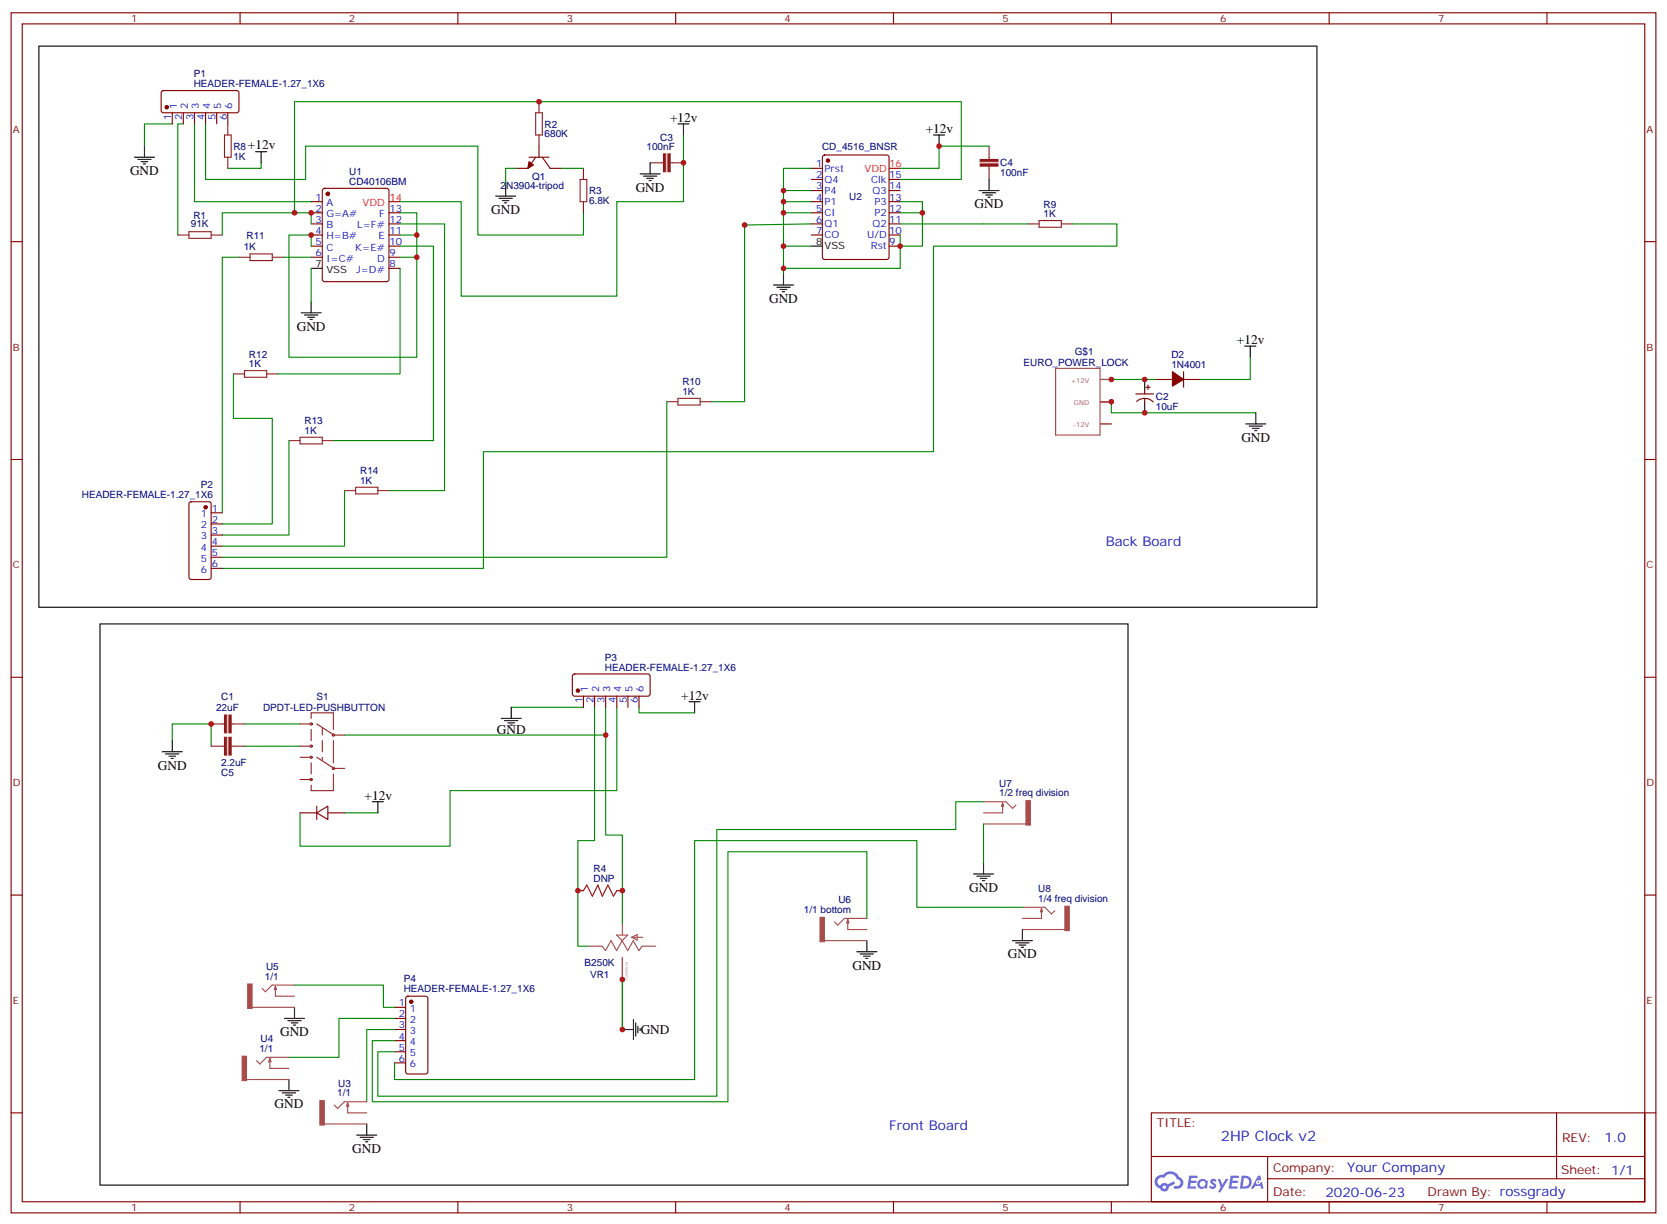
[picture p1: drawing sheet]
<svg xmlns="http://www.w3.org/2000/svg" width="529mm" height="389mm" viewBox="0 0 529 389" stroke-linecap="round" stroke-linejoin="round" font-family="sans-serif">
<g fill="none" stroke="#870000" stroke-width=".35">
<path d="M3.5 4.1h522.1v381h-522.1zM7.1 7.6h515v373.9h-515zM76.2 4.1v3.5M145.3 4.1v3.5M214.5 4.1v3.5M283.6 4.1v3.5M352.8 4.1v3.5M421.9 4.1v3.5M491.1 4.1v3.5M3.5 76.7h3.6M522.1 76.7h3.5M3.5 145.9h3.6"/>
<path d="M522.1 145.9h3.5M3.5 215h3.6M522.1 215h3.5M3.5 284.2h3.6M522.1 284.2h3.5M3.5 353.3h3.6M365.5 353.3h156.6v28.2h-156.6zM494.1 353.3v20.9M522.1 353.3h3.5M365.5 367.2h156.5M402.4 374.2h119.6M402.4 367.2v14.1"/>
<path d="M76.2 381.5v3.6M145.3 381.5v3.6M214.5 381.5v3.6M283.6 381.5v3.6M352.8 381.5v3.6M421.9 381.5v3.6M491.1 381.5v3.6"/>
</g>
<g fill="#5487ff">
<path d="M384.5 374.5a1.22 1.22 0 0 1 1.7 .2l-.4 .6a.47 .47 0 0 0-.3-.4 .47 .47 0 0 0-.6 .2l.2 .2a1.14 1.14 0 0 1 .8 1.8 1.14 1.14 0 0 1-1.9 0l-.2-.2 .4-.6 .8 .5a.29 .29 0 0 0 .3-.3 .29 .29 0 0 0-.3-.3 1.04 1.04 0 0 1-.5-1.7z"/>
<path d="M377.5 373.2h2.3l.4 .2-.2 .5-1.8 .1-.1 .8h1.5l.3 .4-.4 .4h-1.5l-.2 1.1h1.7l.2 .3-.2 .3-2.6 .1z"/>
<path d="M390.6 373.2l2.7 .2-.1 .5-1.9 .1-.1 .8h1.5l.4 .4-.4 .4h-1.6l-.2 1.1h1.8l.2 .3-.2 .3-2.7 .1z"/>
<path d="M399.4 373.2h.7l.3 1.3-.6 .3a.69 .69 0 0 0-1 .3 .69 .69 0 0 0 .4 .9 .69 .69 0 0 0 .9-.6l.5-.2 .5 2.2h-.7l-.3-.9h-1.7l-.5 .9h-.9z"/>
<path d="M386.6 374.3h.8l.6 1.8 1.1-1.8h.8l-2.5 4.2h-.8l.9-1.5z"/>
<path d="M394.2 373.2l-.6 4.2h1.3a2.11 2.11 0 0 0 2.5-2.1 2.11 2.11 0 0 0-2.6-2.1zM394.9 374a1.43 1.43 0 0 1 1.6 1.6 1.43 1.43 0 0 1-2 1.1z"/>
<path d="M380.5 374.9a1.54 1.54 0 0 0-.1 2.1 1.54 1.54 0 0 0 2.1 .1l.7 .3 .2-2.3-.5-.3a1.49 1.49 0 0 0-2.4 .1zM380.7 375.9a.95 .95 0 0 1 1.9 0 .95 .95 0 0 1-1.9 0z"/>
<path d="M367.2 373.6a2.18 2.18 0 0 0 1 3.7 1.44 1.44 0 0 0 1.7 .9 1.44 1.44 0 0 0 1.1-1.4l2.1-1-.5-.8-1.9 1a1.47 1.47 0 0 0-2.4 .4 1.39 1.39 0 0 1-.7-1.9 1.39 1.39 0 0 1 2-.5 2.12 2.12 0 0 1 2.2-1.3 2.12 2.12 0 0 1 1.8 1.7 1.14 1.14 0 0 1 1.1 1.4 1.14 1.14 0 0 1-1.6 .7 .43 .43 0 0 0-.5 .4 .43 .43 0 0 0 .4 .5 1.98 1.98 0 0 0 2.5-1.2 1.98 1.98 0 0 0-1.3-2.6 3.1 3.1 0 0 0-5.2-.6l-.9 .1zM369.1 376.9a.55 .55 0 0 1 1.1 0 .55 .55 0 0 1-1.1 0z"/>
<circle cx="399.4" cy="375.3" r=".26"/>
</g>
<circle cx="104.1" cy="61.6" r=".53" fill="#870000" stroke="#870000" stroke-width=".35"/>
<g fill="none" stroke="#870000" stroke-width=".35">
<path d="M257.5 53.4h3.6M257.5 57h3.6M261.3 49.4l.5-.2h19.7l.7 .4v32.1l-.4 .6-20 .1-.7-.5v-32zM282.2 57h3.6M98.8 64h3.5M98.8 67.6h3.5M98.8 71.1h3.5M98.8 74.6h3.5M98.8 78.1h3.5M102.5 60l.5-.2h19.8l.5 .2 .2 .5v28.2l-.3 .5-.4 .2h-19.8l-.5-.2-.2-.5v-28.2zM123.5 67.6h3.5M123.5 71.1h3.5"/>
<path d="M123.5 74.6h3.5M123.5 78.1h3.5M257.5 64h3.6M257.5 67.6h3.6M257.5 71.1h3.6M257.5 74.6h3.6M257.5 60.5h3.6M282.2 64h3.6M282.2 67.6h3.6M282.2 71.1h3.6M282.2 74.6h3.6M282.2 78.1h3.6"/>
<path d="M282.2 60.5h3.6M98.8 81.7h3.5M123.5 81.7h3.5M123.5 85.2h3.5"/>
</g>
<path d="M257.5 78.1h3.6M98.8 85.2h3.5" fill="none" stroke="#000" stroke-width=".35"/>
<path d="M282.2 53.4h3.6M123.5 64h3.5" fill="none" stroke="#f00" stroke-width=".35"/>
<circle cx="262.8" cy="51" r=".71" fill="#870000"/>
<g fill="none" stroke="#8c2424" stroke-width=".35">
<path d="M72.3 39.3v3.6M170 35.8h2.2v7.1h-2.2zM171.1 32.3v3.5M71.3 42.9h2.1v7h-2.1zM72.3 49.9v3.5M171.1 42.9v3.5M184.1 57h2.2v7h-2.2zM185.2 53.4v3.6M206.4 51.7h4.2M212.7 51.7h4.3M314 46.4v4.2M314 52.7v4.3"/>
<path d="M56.4 74.6h3.6M60 73.6h7v2.1h-7zM67 74.6h3.6M185.2 64v3.6M326.3 71.1h3.5M329.8 70h7.1v2.1h-7.1zM336.9 71.1h3.5M75.8 81.7h3.6M79.4 80.6h7v2.1h-7zM86.4 81.7h3.6M74.1 118.7h3.5M77.6 117.7h7.1v2.1h-7.1z"/>
<path d="M84.7 118.7h3.5M91.7 139.9h3.5M95.2 138.8h7.1v2.1h-7.1zM102.3 139.9h3.5M211.7 127.5h3.5M215.2 126.5h7v2.1h-7zM222.2 127.5h3.6M109.4 155.8h3.5M112.9 154.7h7v2.1h-7zM119.9 155.8h3.6M67 229.8h4.3M67 236.9h4.3"/>
<path d="M73.4 229.8h4.2M73.4 236.9h4.2M95.2 229.8h3.6M95.2 236.9h3.6M98.8 228.1v-1.8h7v5.3M98.8 231.6v3.5M100.5 229.8l5 3.2M102.3 231.2v2.2M102.3 235.1v3.6M105.8 235.1v7.1M105.8 233.4h3.6M95.2 240.4h3.6"/>
<path d="M95.2 247.5h3.6M98.8 242.2v3.5M100.5 240.4l5 3.2M102.3 240.4v1.1M105.8 245.7v5.3h-7v-1.8M105.8 243.9h3.6"/>
<circle cx="98.8" cy="229.8" r=".35"/>
<circle cx="98.8" cy="236.9" r=".35"/>
<circle cx="105.8" cy="233.4" r=".35"/>
<circle cx="98.8" cy="247.5" r=".35"/>
<circle cx="98.8" cy="240.4" r=".35"/>
<circle cx="105.8" cy="243.9" r=".35"/>
</g>
<g fill="none" stroke="#870000" stroke-width=".35">
<path d="M51.4 29l.5-.2h23.5l.4 .7v5.9l-.7 .4-23.5-.1-.4-.6v-5.6zM54.7 35.8v3.5M58.2 35.8v3.5M61.7 35.8v3.5M65.3 35.8v3.5M68.8 35.8v3.5M72.3 35.8v3.5M167.9 49.9h6.4M170 49.9l-2.4 3.5h-3.6M171.1 46.4v3.5M172.2 49.9l2.4 3.5h3.6M375.7 118v4.9"/>
<path d="M360.5 125.1h5.7M360.8 127.4a3.8 3.8 0 0 1 5.3 .2M363.4 124v1.1M363.4 126.5v1M363.7 122.9h1.4M364.4 122.2v1.4M366.9 120.5h5.3M375.7 120.5h5.3M60.2 159.5l.5-.2h5.6l.7 .4v23.6l-.4 .6-5.9 .1-.7-.5v-23.5zM67 162.8h3.6M67 166.3h3.6M67 169.9h3.6"/>
<path d="M67 173.4h3.6M67 176.9h3.6M67 180.4h3.6M181.9 214.2l.5-.2h23.5l.5 .7-.1 5.9-.6 .4-23.6-.1-.4-.6v-5.6zM185.2 221v3.5M188.7 221v3.5M192.3 221v3.5M195.8 221v3.5M199.3 221v3.5M202.8 221v3.5M95.2 258.1h5.3M100.5 258.1l3.6-2.2v4.3z"/>
<path d="M100.5 255.9v4.3M104.1 258.1h5.3M183.4 282.8h1.8M195.8 282.8h1.8M125.2 319.8h3.6M129 316.5l.5-.2h5.6l.7 .4v23.6l-.4 .6-5.9 .1-.7-.5v-23.5zM125.2 323.3h3.6M125.2 326.8h3.6M125.2 330.4h3.6M125.2 333.9h3.6M125.2 337.4h3.6"/>
</g>
<g fill="#870000" stroke="#870000" stroke-width=".35">
<path d="M372.2 118l3.5 2.5-3.5 2.1z"/>
<path d="M167.9 51.3l1.4 1.1-1.7 1z"/>
<circle cx="52.9" cy="34" r=".53"/>
<circle cx="65.3" cy="161" r=".53"/>
<circle cx="183.4" cy="219.3" r=".53"/>
<circle cx="130.5" cy="318" r=".53"/>
</g>
<g fill="none" stroke="#000" stroke-width=".35">
<path d="M12.3 14.6h405.7v178.2h-405.7zM215.2 39.3h3.5M217 39.3v3.6M42.7 49.9h6.3M43.7 50.6h4.3M44.8 51.3h2.1M45.5 52h.7M45.9 46.4v3.5M81.1 48.2h3.6M82.9 48.2v3.5M160.5 58.7v3.6M203.2 55.2h6.3"/>
<path d="M204.3 55.9h4.2M205.3 56.6h2.1M206 57.3h.7M206.4 51.7v3.5M296.3 42.9h3.6M298.1 42.9v3.5M314 57v3.5M157.3 62.3h6.4M158.4 63h4.2M159.5 63.7h2.1M160.2 64.4h.7M310.8 60.5h6.3"/>
<path d="M311.9 61.2h4.2M312.9 61.9h2.1M313.6 62.6h.7M95.6 99.3h6.4M98.8 95.8v3.5M245.5 90.5h6.4M246.6 91.2h4.2M247.6 91.9h2.2M248.4 92.6h.7M248.7 87v3.5M96.7 100h4.2M97.7 100.7h2.1"/>
<path d="M98.4 101.4h.7M395.1 109.9h3.5M396.9 109.9v3.5M363.4 120.5v3.5M363.4 127.5v3.6M395.5 134.6h6.3M396.5 135.3h4.3M397.6 136h2.1M398.3 136.7h.7M398.6 131.1v3.5M31.7 198.1h326.4v178.1h-326.4zM51.5 238.7h6.4"/>
<path d="M52.6 239.4h4.2M54.7 235.1v3.6M159.1 228.1h6.4M160.2 228.8h4.2M161.2 229.5h2.1M161.9 230.2h.7M162.3 224.5v3.6M218.7 222.8h3.5M220.5 222.8v3.5M53.6 240.1h2.1M54.3 240.8h.7M118.2 254.5h3.5"/>
<path d="M119.9 254.5v3.6M309 277.5h6.4M310.1 278.2h4.2M311.1 278.9h2.2M311.9 279.6h.7M312.2 273.9v3.6M275.2 298.6v3.6M321.4 298.6h6.3M322.4 299.3h4.3M324.6 295.1v3.5M93.5 319.8v3.5M272 302.2h6.3"/>
<path d="M273 302.9h4.3M274.1 303.6h2.1M274.8 304.3h.7M323.5 300h2.1M324.2 300.7h.7M90.3 323.3h6.4M91.4 324h4.2M92.4 324.7h2.1M93.1 325.4h.7M197.6 326.8h3.5M201.1 323.7v6.3M201.8 324.7v4.3"/>
<path d="M202.5 325.8v2.1M203.2 326.5v.7M88.5 346.3h6.4M89.6 347h4.2M90.7 347.7h2.1M91.4 348.4h.7M91.7 342.7v3.6M116.4 356.8v3.6M113.2 360.4h6.4M114.3 361.1h4.2M115.4 361.8h2.1M116.1 362.5h.7"/>
</g>
<g fill="#8c2424" stroke="#8c2424" stroke-width=".35">
<path d="M212 48.9h.7v5.6h-.7z"/>
<path d="M210.6 48.9h.7v5.6h-.7z"/>
<path d="M311.1 52h5.7v.7h-5.7z"/>
<path d="M311.1 50.6h5.7v.7h-5.7z"/>
<path d="M71.3 227h.7v5.7h-.7z"/>
<path d="M72.7 227h.7v5.7h-.7z"/>
<path d="M71.3 234.1h.7v5.6h-.7z"/>
<path d="M72.7 234.1h.7v5.6h-.7z"/>
</g>
<g fill="none" stroke="#008700" stroke-width=".35">
<path d="M54.7 39.3h-8.8v7.1M58.2 39.3h-1.8v35.3M61.7 39.3v24.7h37.1M65.3 39.3v17.7h31.7v-10.6h54.7v28.2h33.5v-7M82.9 51.7v1.7h-10.6M164 53.4h-3.5v5.3M178.2 53.4h7M217 42.9v21.1h-21.2v30h-49.4v-30h-19.4M257.5 53.4h-8.8v24.7M285.8 57h19.4v-24.7h-211.7v35.3M314 46.4h-15.9v7h-12.3M98.8 71.1v-3.5h-28.2v7"/>
<path d="M98.8 78.1v-3.5h-7.1v38.8h40.6v-31.7h-5.3M127 74.6h5.3v7.1M127 67.6h5.3v7M127 71.1h14.1v84.7h-17.6M127 78.1h10.6v61.8h-31.8M236.4 71.1v56.4h-10.6M248.7 64h8.8M248.7 67.6h8.8M248.7 60.5h8.8M257.5 78.1h-8.8v8.9M257.5 71.1l-21.1 .3M285.8 74.6v10.6h-37.1"/>
<path d="M285.8 67.6h7v10.5h-7M285.8 64h7v3.6M285.8 71.1h40.5M340.4 71.1h14.1v7h-58.2v65.3h-142.8v37h-82.9M75.8 81.7h-5.2v81.1M90 81.7h8.8M98.8 85.2v10.6M127 85.2v33.5h-38.8M74.1 118.7v14.1h12.3v33.5h-15.8M396.9 113.4v7.1h-15.9M91.7 139.9v30h-21.1M211.7 127.5v49.4h-141.1"/>
<path d="M352.8 127.5v3.6h45.8M352.8 120.5h14.1M109.4 155.8v17.6h-38.8M54.7 235.1v-5.3h12.3v7.1M77.6 236.9h17.6M77.6 229.8h17.6M162.3 224.5h22.9M188.7 224.5v42.4h-5.3v33.5h3.6M192.3 224.5v8.9h-82.9M192.3 233.4v31.7h5.3v28.2M195.8 224.5v26.5h-52.9v17.6h-47.7v-10.5M202.8 224.5v1.8h17.7"/>
<path d="M109.4 258.1h10.5M312.2 254.5h-8.8v8.8h-75.9v84.7h-107.6v-14.1h5.3M312.2 261.6v12.3M275.2 291.6v-21.2h-44.1v79.4h-112.9v-19.4h7M324.6 288h-33.6v-21.1h-70.5v75.8h-95.3v-5.3M93.5 312.7h28.2v7.1h3.5M197.6 311v15.8M125.2 326.8h-8.8v23M125.2 323.3h-17.6v12.4h-15.9"/>
</g>
<g fill="none" stroke="#a64a4a" stroke-width=".35">
<path d="M335.1 116.9h14.1v21.2h-14.1zM349.3 120.5h3.5M349.3 127.5h3.5M349.3 134.6h3.5M312.2 254.5h3.5M312.2 258.1h3.5M315.8 254.5h3.5l2.1 2.1 1.1-1M318.3 254.9v3.2h-2.5M318.3 254.9l.3 1h-.7zM312.2 261.6h3.5M315.8 261.6h9.9M195.7 296.9h3.6l-1.8 1.7z"/>
<path d="M197.5 298.6l-1.8 3.2-1.7-3.2-1.8 3.2-1.1-1.4h-4.1M197.5 298.6l1.8 3.2 1.7-3.2 1.8 3.2 1-1.4h.8M197.6 293.3v3.5M200.5 297.6h3.5M200.5 297.6l1.8-.9v1.7zM261.7 298.6h9.9M269.1 291.9v3.2h2.5M269.1 291.9l.4 1.1h-.7zM271.6 291.6h-3.5l-2.2 2.1-1-1.1M271.7 291.6h3.5M271.7 295.1h3.5M271.7 298.6h3.5"/>
<path d="M324.6 291.6h3.4M324.6 295.1h3.4M324.6 288h3.4M328.1 295.1h9.9M328.1 288h3.6l2.1 2.2 1-1.1M330.6 288.4v3.2h-2.5M330.6 288.4l.4 1.1h-.7zM80 319.8h9.9M87.4 313.1v3.2h2.5M87.4 313.1l.4 1h-.7zM89.9 312.7h-3.5l-2.1 2.2-1.1-1.1M90 312.7h3.5"/>
<path d="M90 316.3h3.5M90 319.8h3.5M197.6 304v7M204.7 300.4h3.4M85.7 336v3.2h2.4M85.7 336l.3 1.1h-.7zM88.1 335.7h-3.5l-2.1 2.1-1.1-1.1M88.3 335.7h3.4M88.3 339.2h3.4M78.3 342.7h9.8M88.3 342.7h3.4M103 356.8h9.8"/>
<path d="M110.4 350.1v3.2h2.4M110.4 350.1l.3 1.1h-.7zM112.8 349.8h-3.5l-2.1 2.1-1.1-1.1M112.9 349.8h3.5M112.9 353.3h3.5M112.9 356.8h3.5"/>
</g>
<path d="M185.2 282.8l1.1-1.8 1.7 3.5 1.8-3.5 1.4 3.5 1.8-3.5 1.7 3.5 1.1-1.7" fill="none" stroke="#a10000" stroke-width=".35"/>
<g fill="#a64a4a" stroke="#a64a4a" stroke-width=".32">
<path d="M101.5 349.4h1.5v7.8h-1.5z"/>
<path d="M76.8 335.3h1.5v7.8h-1.5z"/>
<path d="M78.6 312.4h1.4v7.7h-1.4z"/>
<path d="M260.3 291.2h1.4v7.8h-1.4z"/>
<path d="M325.7 254.2h1.4v7.7h-1.4z"/>
<path d="M338 287.7h1.4v7.8h-1.4z"/>
</g>
<g fill="#c00">
<circle cx="236.4" cy="71.4" r=".88"/>
<circle cx="248.7" cy="60.5" r=".88"/>
<circle cx="285.8" cy="78.1" r=".88"/>
<circle cx="248.7" cy="85.2" r=".88"/>
<circle cx="248.7" cy="67.6" r=".88"/>
<circle cx="93.5" cy="67.6" r=".88"/>
<circle cx="132.3" cy="74.6" r=".88"/>
<circle cx="98.8" cy="67.6" r=".88"/>
<circle cx="363.4" cy="120.5" r=".88"/>
<circle cx="363.4" cy="131.1" r=".88"/>
<circle cx="98.8" cy="74.6" r=".88"/>
<circle cx="132.3" cy="81.7" r=".88"/>
<circle cx="171.1" cy="32.3" r=".88"/>
<circle cx="248.7" cy="78.1" r=".88"/>
<circle cx="298.1" cy="46.4" r=".88"/>
<circle cx="352.8" cy="127.5" r=".88"/>
<circle cx="352.8" cy="120.5" r=".88"/>
<circle cx="248.7" cy="64" r=".88"/>
<circle cx="292.8" cy="67.6" r=".88"/>
<circle cx="183.4" cy="282.8" r=".88"/>
<circle cx="197.6" cy="282.8" r=".88"/>
<circle cx="197.6" cy="311" r=".88"/>
<circle cx="67" cy="229.8" r=".88"/>
<circle cx="192.3" cy="233.4" r=".88"/>
<circle cx="197.6" cy="326.8" r=".88"/>
<circle cx="217" cy="51.7" r=".88"/>
</g>
<text font-size="4.6" fill="#00f" x="387.6" y="362.3">2HP Clock v2</text>
<g font-size="4.2">
<text x="212.7" y="38.6">+12v</text>
<text x="78.7" y="47.4">+12v</text>
<text x="293.9" y="42.2">+12v</text>
<text x="41.3" y="55.6">GND</text>
<text x="201.8" y="60.9">GND</text>
<text x="155.9" y="67.9">GND</text>
<text x="309.4" y="66.1">GND</text>
<text x="244.1" y="96.1">GND</text>
<text x="94.2" y="105">GND</text>
<text x="392.6" y="109.2">+12v</text>
<text x="394.1" y="140.2">GND</text>
<text x="216.3" y="222.1">+12v</text>
<text x="157.7" y="233">GND</text>
<text x="50.1" y="244.3">GND</text>
<text x="115.7" y="253.8">+12v</text>
<text x="307.6" y="283.1">GND</text>
<text x="320" y="304.3">GND</text>
<text x="270.6" y="307.8">GND</text>
<text x="88.9" y="329">GND</text>
<text x="203.4" y="328.3">GND</text>
<text x="87.1" y="351.9">GND</text>
<text x="111.8" y="366">GND</text>
</g>
<g font-size="4.2" fill="#00f">
<text x="351" y="173.4">Back Board</text>
<text x="282.2" y="358.6">Front Board</text>
<text x="509.3" y="362.6">1.0</text>
<text x="427.7" y="372.1">Your Company</text>
<text x="420.7" y="379.9">2020-06-23</text>
</g>
<g font-size="3.9" fill="#800">
<text x="367.2" y="357.9">TITLE:</text>
<text x="495.9" y="362.6">REV:</text>
<text x="404.1" y="372.1">Company:</text>
<text x="495.5" y="372.7">Sheet: 1/1</text>
<text x="404.1" y="379.8">Date:</text>
<text x="453.2" y="379.9">Drawn By: rossgrady</text>
</g>
<g font-size="3.2" fill="#800">
<text x="41.6" y="7.1">1</text>
<text x="110.8" y="7.1">2</text>
<text x="179.9" y="7.1">3</text>
<text x="249.1" y="7.1">4</text>
<text x="318.2" y="7.1">5</text>
<text x="387.3" y="7.1">6</text>
<text x="456.5" y="7.1">7</text>
<text x="4.1" y="42.2">A</text>
<text x="522.6" y="42.2">A</text>
<text x="4.1" y="111.3">B</text>
<text x="522.6" y="111.3">B</text>
<text x="4.1" y="180.4">C</text>
<text x="522.6" y="180.4">C</text>
<text x="4.1" y="249.6">D</text>
<text x="522.6" y="249.6">D</text>
<text x="4.1" y="318.7">E</text>
<text x="522.6" y="318.7">E</text>
<text x="41.6" y="384.5">1</text>
<text x="110.8" y="384.5">2</text>
<text x="179.9" y="384.5">3</text>
<text x="249.1" y="384.5">4</text>
<text x="318.2" y="384.5">5</text>
<text x="387.3" y="384.5">6</text>
<text x="456.5" y="384.5">7</text>
</g>
<g font-size="3.2" fill="#000080">
<text x="61.5" y="27.7">HEADER-FEMALE-1.27_1X6</text>
<text x="61.5" y="24.4">P1</text>
<text x="172.9" y="40.5">R2</text>
<text x="74.1" y="47.5">R8</text>
<text x="172.9" y="43.6">680K</text>
<text x="205.2" y="47.5">100nF</text>
<text x="209.6" y="44.7">C3</text>
<text x="261" y="47.5">CD_4516_BNSR</text>
<text x="74.1" y="50.7">1K</text>
<text x="317.5" y="52.9">C4</text>
<text x="110.8" y="58.7">CD40106BM</text>
<text x="110.8" y="55.7">U1</text>
<text x="158.9" y="59.9">2N3904-tripod</text>
<text x="168.9" y="57.1">Q1</text>
<text x="317.5" y="55.9">100nF</text>
<text x="187" y="64.8">6.8K</text>
<text x="187" y="61.6">R3</text>
<text x="269.5" y="63.4">U2</text>
<text x="331.3" y="65.9">R9</text>
<text x="61.4" y="69.4">R1</text>
<text x="331.3" y="69">1K</text>
<text x="60.6" y="72.2">91K</text>
<text x="78.2" y="75.8">R11</text>
<text x="77.4" y="79.3">1K</text>
<text x="79" y="113.5">R12</text>
<text x="341.2" y="112.7">G$1</text>
<text x="371.8" y="113.7">D2</text>
<text x="79" y="116.6">1K</text>
<text x="324.9" y="116.3">EURO_POWER_LOCK</text>
<text x="371.8" y="116.9">1N4001</text>
<text x="216.6" y="125.4">1K</text>
<text x="216.6" y="122.4">R10</text>
<text x="366.9" y="130.1">10uF</text>
<text x="366.9" y="126.9">C2</text>
<text x="96.7" y="137.8">1K</text>
<text x="96.7" y="134.7">R13</text>
<text x="63.7" y="154.8">P2</text>
<text x="114.3" y="153.6">1K</text>
<text x="114.3" y="150.6">R14</text>
<text x="26" y="158.1">HEADER-FEMALE-1.27_1X6</text>
<text x="192" y="209.7">P3</text>
<text x="192" y="212.9">HEADER-FEMALE-1.27_1X6</text>
<text x="68.6" y="225.7">22uF</text>
<text x="70.2" y="222.2">C1</text>
<text x="83.5" y="225.7">DPDT-LED-PUSHBUTTON</text>
<text x="100.4" y="222.1">S1</text>
<text x="70.2" y="243.2">2.2uF</text>
<text x="70.2" y="246.5">C5</text>
<text x="317.2" y="249.7">U7</text>
<text x="317.2" y="252.8">1/2 freq division</text>
<text x="188.4" y="279.9">DNP</text>
<text x="188.4" y="276.8">R4</text>
<text x="266.1" y="286.7">U6</text>
<text x="329.5" y="286.3">1/4 freq division</text>
<text x="329.5" y="283.2">U8</text>
<text x="255.2" y="289.8">1/1 bottom</text>
<text x="84.1" y="311">1/1</text>
<text x="84.4" y="307.9">U5</text>
<text x="128.2" y="311.8">P4</text>
<text x="185.6" y="306.8">B250K</text>
<text x="187.3" y="310.4">VR1</text>
<text x="128.2" y="315.1">HEADER-FEMALE-1.27_1X6</text>
<text x="82.3" y="333.9">1/1</text>
<text x="82.7" y="330.8">U4</text>
<text x="107.4" y="345">U3</text>
<text x="107" y="348">1/1</text>
</g>
<g font-size="3.2" fill="#00f">
<text x="56.1" y="34.5" transform="rotate(-90 56.1 34.5)">1</text>
<text x="59.6" y="34.5" transform="rotate(-90 59.6 34.5)">2</text>
<text x="63.1" y="34.5" transform="rotate(-90 63.1 34.5)">3</text>
<text x="66.7" y="34.5" transform="rotate(-90 66.7 34.5)">4</text>
<text x="70.2" y="34.5" transform="rotate(-90 70.2 34.5)">5</text>
<text x="73.7" y="34.5" transform="rotate(-90 73.7 34.5)">6</text>
<text x="54.3" y="38" transform="rotate(-90 54.3 38)">1</text>
<text x="57.9" y="38" transform="rotate(-90 57.9 38)">2</text>
<text x="61.4" y="38" transform="rotate(-90 61.4 38)">3</text>
<text x="64.9" y="38" transform="rotate(-90 64.9 38)">4</text>
<text x="68.4" y="38" transform="rotate(-90 68.4 38)">5</text>
<text x="72" y="38" transform="rotate(-90 72 38)">6</text>
<text x="259" y="53.1">1</text>
<text x="259" y="56.6">2</text>
<text x="261.8" y="54.5">Prst</text>
<text x="261.8" y="58">Q4</text>
<text x="276.6" y="58">Clk</text>
<text x="282.2" y="56.6">15</text>
<text x="100.1" y="63.7">1</text>
<text x="103.6" y="65.4">A</text>
<text x="259" y="60.1">3</text>
<text x="259" y="63.7">4</text>
<text x="261.8" y="61.6">P4</text>
<text x="261.8" y="65.1">P1</text>
<text x="277" y="61.6">Q3</text>
<text x="277.6" y="65.1">P3</text>
<text x="282.2" y="63.7">13</text>
<text x="282.2" y="60.1">14</text>
<text x="100.1" y="67.2">2</text>
<text x="100.1" y="70.7">3</text>
<text x="103.6" y="69">G=A#</text>
<text x="120.3" y="69">F</text>
<text x="123.6" y="70.7">12</text>
<text x="123.6" y="67.2">13</text>
<text x="259" y="67.2">5</text>
<text x="259" y="70.7">6</text>
<text x="261.8" y="68.6">CI</text>
<text x="277.6" y="68.6">P2</text>
<text x="282.2" y="70.7">11</text>
<text x="282.2" y="67.2">12</text>
<text x="100.1" y="74.3">4</text>
<text x="100.1" y="77.8">5</text>
<text x="103.6" y="72.5">B</text>
<text x="103.6" y="76">H=B#</text>
<text x="113.4" y="72.5">L=F#</text>
<text x="120.2" y="76">E</text>
<text x="123.6" y="77.8">10</text>
<text x="123.6" y="74.3">11</text>
<text x="259" y="74.3">7</text>
<text x="261.8" y="72.1">Q1</text>
<text x="261.8" y="75.7">CO</text>
<text x="275.3" y="75.7">U/D</text>
<text x="277" y="72.1">Q2</text>
<text x="282.2" y="77.8">9</text>
<text x="282.2" y="74.3">10</text>
<text x="100.1" y="81.3">6</text>
<text x="103.6" y="79.6">C</text>
<text x="103.6" y="83.1">I=C#</text>
<text x="112.8" y="79.6">K=E#</text>
<text x="119.7" y="83.1">D</text>
<text x="123.6" y="81.3">9</text>
<text x="276.4" y="79.2">Rst</text>
<text x="113.1" y="86.6">J=D#</text>
<text x="123.6" y="84.8">8</text>
<text x="63.7" y="164.2">1</text>
<text x="63.7" y="167.7">2</text>
<text x="67.2" y="162.5">1</text>
<text x="67.2" y="166">2</text>
<text x="63.7" y="171.3">3</text>
<text x="67.2" y="169.5">3</text>
<text x="67.2" y="173">4</text>
<text x="63.7" y="174.8">4</text>
<text x="63.7" y="178.3">5</text>
<text x="67.2" y="176.6">5</text>
<text x="63.7" y="181.9">6</text>
<text x="67.2" y="180.1">6</text>
<text x="186.6" y="219.7" transform="rotate(-90 186.6 219.7)">1</text>
<text x="190.1" y="219.7" transform="rotate(-90 190.1 219.7)">2</text>
<text x="193.7" y="219.7" transform="rotate(-90 193.7 219.7)">3</text>
<text x="197.2" y="219.7" transform="rotate(-90 197.2 219.7)">4</text>
<text x="200.7" y="219.7" transform="rotate(-90 200.7 219.7)">5</text>
<text x="204.3" y="219.7" transform="rotate(-90 204.3 219.7)">6</text>
<text x="184.9" y="223.2" transform="rotate(-90 184.9 223.2)">1</text>
<text x="188.4" y="223.2" transform="rotate(-90 188.4 223.2)">2</text>
<text x="191.9" y="223.2" transform="rotate(-90 191.9 223.2)">3</text>
<text x="195.4" y="223.2" transform="rotate(-90 195.4 223.2)">4</text>
<text x="199" y="223.2" transform="rotate(-90 199 223.2)">5</text>
<text x="202.5" y="223.2" transform="rotate(-90 202.5 223.2)">6</text>
<text x="126.6" y="319.4">1</text>
<text x="126.6" y="323">2</text>
<text x="130.1" y="321.2">1</text>
<text x="126.6" y="326.5">3</text>
<text x="130.1" y="324.7">2</text>
<text x="130.1" y="328.3">3</text>
<text x="126.6" y="330">4</text>
<text x="126.6" y="333.6">5</text>
<text x="130.1" y="331.8">4</text>
<text x="130.1" y="335.3">5</text>
<text x="126.6" y="337.1">6</text>
<text x="130.1" y="338.8">6</text>
</g>
<g font-size="3.2" fill="#f00">
<text x="282.2" y="53.1">16</text>
<text x="274.5" y="54.5">VDD</text>
<text x="115.1" y="65.4">VDD</text>
<text x="123.6" y="63.7">14</text>
</g>
<g font-size="3.2">
<text x="259" y="77.8">8</text>
<text x="261.8" y="79.2">VSS</text>
<text x="100.1" y="84.8">7</text>
<text x="103.6" y="86.6">VSS</text>
</g>
<g font-size="2.1" fill="#a54b4b">
<text x="339.9" y="121.5">+12V</text>
<text x="340.9" y="128.6">GND</text>
<text x="340.7" y="135.6">-12V</text>
</g>
<text font-size="1.1" fill="#838383" x="199.3" y="311" transform="rotate(-90 199.3 311)">(CHASSIS)</text>
</svg>
